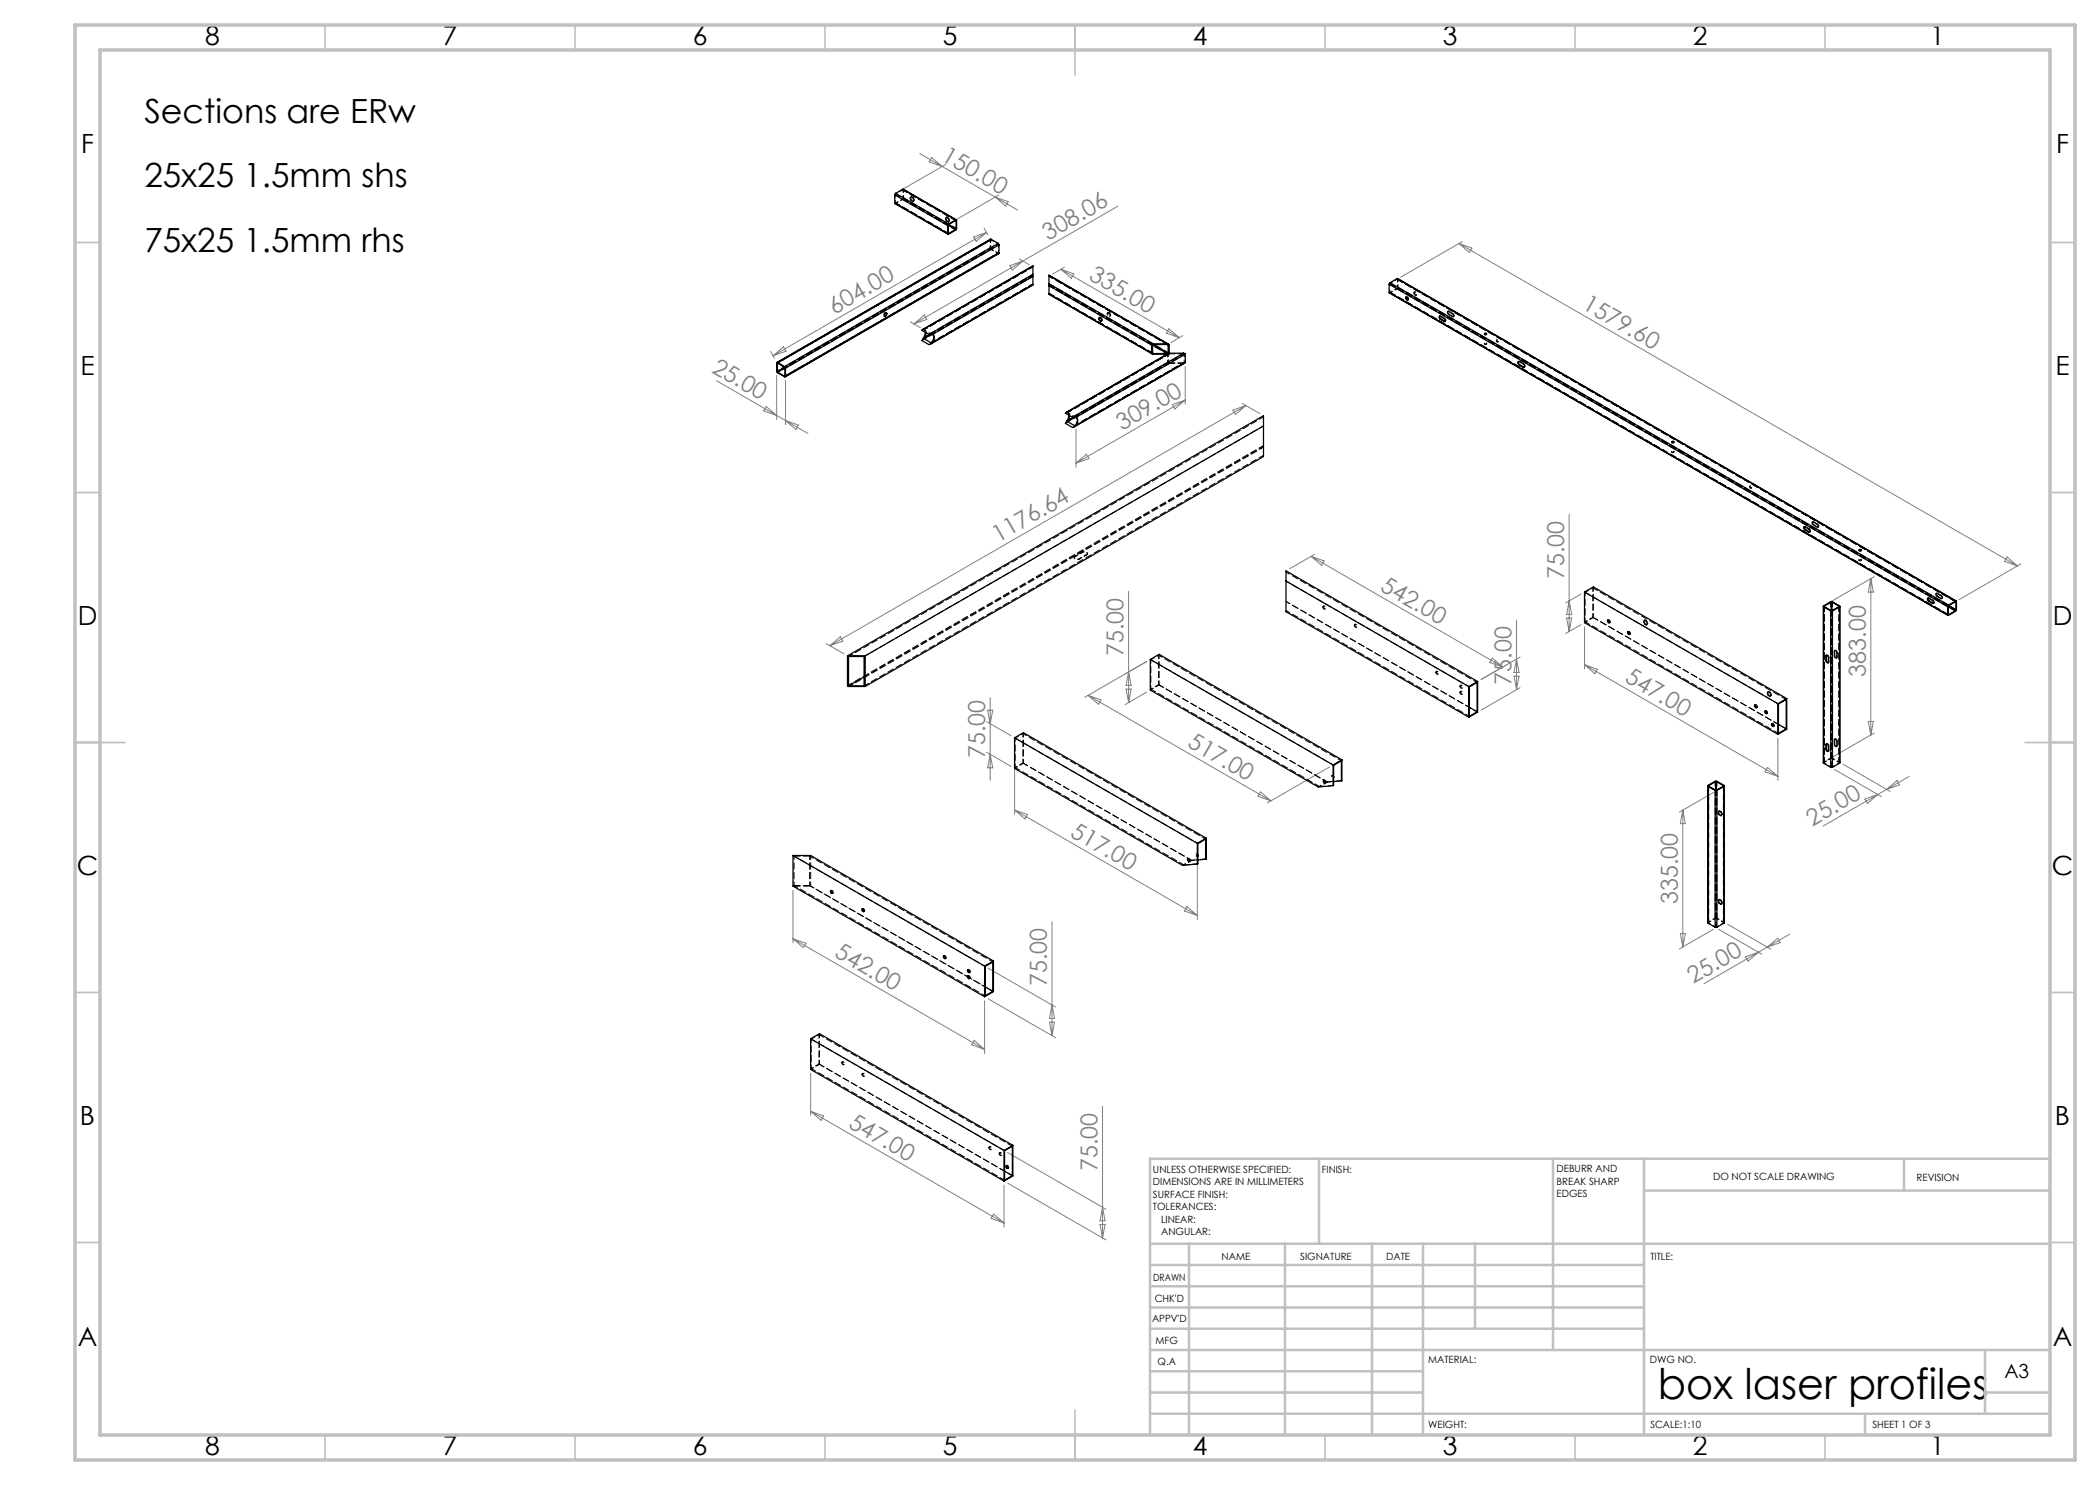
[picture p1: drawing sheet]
<svg xmlns="http://www.w3.org/2000/svg" width="420mm" height="297mm" viewBox="0 0 420 297" stroke-linecap="round" stroke-linejoin="round" font-family="sans-serif">
<g fill="none" stroke="#c0c0c0" stroke-width=".35">
<path d="M65 5v5M115 5v5M165 5v5M215 5v10M265 5v5M315 5v5M365 5v5M15 48.5h5M410 48.5h5M15 98.5h5M410 98.5h5M15 148.5h10"/>
<path d="M405 148.5h10M15 198.5h5M410 198.5h5M15 248.5h5M410 248.5h5M65 287v5M115 287v5M165 287v5M215 282v10M265 287v5M315 287v5M365 287v5"/>
</g>
<g fill="none" stroke="#c0c0c0" stroke-width=".5">
<path d="M263.8 231.8v17M310.6 231.8v38.2M328.8 231.8v55.2M328.8 238.1h81.2M380.8 231.8v6.3M410 231.8h-180v55.2M230 248.8h180M230 257.3h98.8M230 253h98.8M237.8 248.8v38.2M257 248.8v38.2M274.4 248.8v38.2"/>
<path d="M284.6 248.8v38.2M295 248.8v17M230 265.8h98.8M230 261.5h98.8M230 278.5h54.6M230 274.3h54.6M230 270h180M397 278.5h13M397 270v12.8M230 282.8h180M373 282.8v4.2"/>
</g>
<path d="M15 5h400v287h-400zM20 10h390v277h-390z" fill="none" stroke="#c0c0c0" stroke-width=".7"/>
<g fill="none" stroke="#808080" stroke-width=".2">
<path d="M183.9 30.7l19.6 11.3M186.4 31.5l2 1.8-2.6-.9zM189.1 32.9l-9.3 5.4M199 39.4l2.6 .9-.5 .9zM199.7 39l-9.3 5.4M194.7 47.4l2.6-.9-2.1 1.8zM196.8 45.6l.8 1.4M197.3 46.5l-42.7 24.7M202 53.1l2.6-.9-2.1 1.8zM203.9 51.8l2 1.2M212.2 53.9l23.7 13.6M212.2 53.9l2.6 .9-.5 .9z"/>
<path d="M212.9 53.5l-2.4 1.3M223.6 41.2l-40.8 23.6M291.8 48.7l111.7 64.5M291.8 48.7l2.6 .9-.5 .9zM292.5 48.3l-12.4 7.1M143.3 76.1l18.3 10.6M154.1 70.3l.8 1.3M154.6 71.2l2.1-1.8 .5 .8zM155.3 75.1v8.8M157.1 76.1v8.8M182.1 64.4l2 1.1M182.8 64.8l2.1-1.8 .5 .9z"/>
<path d="M233.8 65.7l2.1 1.8-2.6-.9zM236.6 67.1l-2.4 1.4M237.1 73.3v7.5M153.2 81.3l2.1 1.8-2.6-.9zM157.1 84.1l2.6 .9-.5 .9zM215.2 85.9v7.5M215.2 92.6l2.1-1.8 .5 .9zM234.5 80.9l2.6-.9-2.1 1.8zM237.1 80l-21.9 12.6M246.6 82l2.6-.9-2.1 1.8zM248.5 80.7l3.5 2M249.2 81.1l-83.2 48"/>
<path d="M225.7 118.3v22.2M262.2 111.3l38.4 22.1M262.2 111.3l2.6 .9-.5 .9zM262.9 110.9l-5 2.9M313.8 102.9v23.4M316.2 118.8l-3.1 1.8M374.2 115.7v31.3M374.2 115.7l.5 2.7h-1zM374.9 115.3l-9.5 5.5M401.4 111.4l2.1 1.8-2.6-.9zM404.2 112.8l-12.4 7.1M165.3 128.7l3.5 2.1"/>
<path d="M166 129.1l2.1-1.7 .5 .8zM198 139.6v16.5M217.6 139.1l36.6 21.1M217.6 139.1l2.6 .9-.5 .9zM225.2 137.8h1l-.5 2.7zM225.7 134.4l.5 2.7h-1zM229.4 132.3l-12.5 7.2M229.4 138.4l-4.4 2.5M298.5 131.6l2.1 1.8-2.6-.9zM302.8 135.2h1l-.5 2.7zM303.3 124v13.9M303.3 131.8l.5 2.7h-1z"/>
<path d="M304 131.4l-7.8 4.5M304 137.5l-7.8 4.5M313.3 123.6h1l-.5 2.7zM313.8 120.2l.5 2.7h-1zM316.2 124.9l-3.1 1.8M316.9 125.3v8.5M316.9 132.9l38.7 22.4M316.9 132.9l2.6 1-.5 .8zM197.3 150.5l4.9 2.8M197.3 144.3l4.9 2.8M197.5 142h1l-.5 2.7zM198 150.9l.5 2.7h-1z"/>
<path d="M202.9 148.4v14.4M252.1 158.4l2.1 1.8-2.6-.9zM265.9 153.4l-12.4 7.2M342.7 158.5l-6.8 3.9M353.5 153.5l2.1 1.8-2.6-.9zM355.6 147.7v8.4M366.8 153.9l9.5 5.4M368.6 152.9l9.4 5.4M373 159.8l2.6-.9-2.1 1.8zM373.7 144.3h1l-.5 2.7zM374.9 146.6l-9.5 5.4M377.3 157.9l2.1-1.8 .5 .9z"/>
<path d="M381.8 155.3l-17.2 9.9M158.6 178v10.6M202.9 162l36.6 21.1M202.9 162l2.6 .9-.5 .9zM239.5 169.5v14.4M336.6 162v27.4M336.6 162l.5 2.7h-1zM158.6 187.8l38.3 22.1M158.6 187.8l2.6 .9-.5 .8zM197.6 193.6l13.5 7.8M197.6 199.8l13.5 7.7M210.4 184.3v22.8"/>
<path d="M237.4 181.3l2.1 1.8-2.6-.9zM336.1 186.7h1l-.5 2.7zM342.7 185.9l-6.8 3.9M343.7 185.9l8.7 5M345.5 184.8l8.7 5M349.1 191.4l2.6-.9-2.1 1.7zM353.5 189.4l2-1.8 .5 .9zM357.9 186.8l-17.1 9.9M162.1 214.7v8.4M194.8 208.1l2.1 1.8-2.6-.9zM196.9 200.2v10.5M209.9 204.4h1l-.5 2.7z"/>
<path d="M210.4 201l.5 2.7h-1zM162.1 222.3l38.7 22.3M162.1 222.3l2.6 .9-.5 .9zM200.8 237v8.4M201.5 230.5l19.7 11.4M201.5 236.6l19.7 11.4M220.5 221.3v26.3M198.7 242.8l2.1 1.8-2.6-.9zM220 244.9h1l-.5 2.7zM220.5 241.5l.5 2.7h-1z"/>
</g>
<g fill="none" stroke="#000" stroke-width=".25">
<path d="M178.9 39l10.7 6.1M178.9 39v1.6M179.1 38.7l-.2 .3M179.1 38.7l10.6 6.1M180.5 37.9l10.8 6.1M180.5 37.9l-1.4 .8M180.5 37.9l10.6 6.1M178.9 40.6l10.7 6.2M178.9 40.6l10.7 6.1M189.6 45.1v1.6M189.7 46.7h.1M189.7 45v1.7"/>
<path d="M189.7 45l1.4 .9M189.7 44.9l1.5 .9M189.7 44.9v.1M189.7 44.8l-.1 .3M191.1 44.1h.1M191.1 44l.2 .1v1.8l-1.6 .9-.1-.1M191.1 44.1l-1.4 .8M191.1 45.9l-1.4 .8M191.1 44l-1.4 .8M191.2 45.8l-.1 .1M191.2 44.1v1.7M198.2 47.9l-42.8 24.6"/>
<path d="M198.2 47.9l-42.7 24.6M198.2 47.9l1.4 .8M199.6 48.7l.2 .3M199.6 48.7l-42.7 24.6M199.8 50.6l-42.8 24.8M199.8 49l-42.7 24.6M199.8 49v1.6M199.8 50.6l-42.7 24.7M206.6 53.2l-22.2 12.9M206.6 54.9v.4M206.6 56.9l-20.4 11.9M206.6 54.9l-20.8 12"/>
<path d="M206.6 55.3l-20.1 11.6M206.6 53.2v1.7M206.6 55.3v1.6M206.6 56.9l-20.1 11.6M209.8 55.1l23.9 13.7M209.8 56.7v.5M209.8 58.8l20.6 12M209.8 56.7l20.9 12.1M209.8 55.1v1.6M209.8 57.2v1.6M209.8 55.1l23.7 13.7M209.8 57.2l20.5 11.8"/>
<path d="M209.8 58.8l20.5 11.8M277.8 58.5l111.8 64.6M277.8 56.9l111.7 64.4M277.8 58.5l111.7 64.5M277.8 56.9v1.6M278 56.5l-.2 .4M278 56.5l111.7 64.5M279.4 55.7l111.8 64.5M279.4 55.7l-1.4 .8M279.4 55.7l111.7 64.5M281.2 59.4a.31 .31 0 0 1 .4 .2 .31 .31 0 0 1-.2 .4l-.3-.3zM281.3 59.4v.3l.3 .3"/>
<path d="M155.4 74.3l.1 .1M155.4 72.7v1.6M155.5 72.6l-.1 .1M155.5 72.5l-.2 .1 .1 1.8 1.5 1 .2-.1M155.5 74.4l1.4 .8M155.5 72.6l1.4 .8M155.5 72.5l1.4 .8M156.9 73.4l.1 .2M156.9 73.3l.2 .3M156.9 73.4l-1.5 .9M157 75.2h-.1M157 73.6v1.6"/>
<path d="M157 73.6l-1.5 .8M157.1 73.6v1.7M177 62.6a.22 .22 0 0 1 .4 0 .22 .22 0 0 1-.1 .3 .26 .26 0 0 1-.2 .4 .26 .26 0 0 1-.3-.3zM177.2 62.5v.5l-.3 .2M184.4 66.1l1.4 .8M184.8 67.7l1.4 .9M184.8 67.6v.1M185.1 66.5l-.2 .6-.5 1 1.4 .8 .7-.4M185.2 66.5l-.4 1.1M185.8 66.9h.7M186.1 66.9l-1.3 .7M186.3 66.9l-1.5 .8"/>
<path d="M186.4 68.5l-.2 .1M186.5 66.9a1.05 1.05 0 0 1 0 1.6M186.5 66.9a1.25 1.25 0 0 1-.1 1.6M219.8 63.5a.43 .43 0 0 1 .5 .3 .43 .43 0 0 1-.1 .5 .54 .54 0 0 1-.4-.8zM219.9 63.5a.57 .57 0 0 0 .4 .7M230.3 70.6l.3 .2h2.8M230.3 69v1.6M230.5 70.6l.2 .1M230.5 69v1.6M230.5 69l3 1.7M230.7 68.9l2.9 1.7M230.7 68.9l-.2 .1"/>
<path d="M230.7 68.8l-.4 .2M230.7 68.9h2.8M230.7 70.7h2.8M230.7 68.8h2.8M233.5 68.9l.1 .1M233.5 68.8l.3 .1v1.7M233.6 70.6l-.1 .1M233.6 69v1.6M233.9 70.6l-20.8 12M233.9 70.6h2.8M236.7 70.6l.4 .2M236.7 70.6l-22.2 12.9"/>
<path d="M237.1 72.5l-22.2 12.8M237.1 70.8l-21.9 12.7M237.1 70.8v1.7M237.1 72.5l-21.9 12.6M287.9 63.2l.3 .6M288 63.9a.29 .29 0 0 1-.2-.3 .29 .29 0 0 1 .2-.3l.8 .4a.29 .29 0 0 1 .3 .3 .29 .29 0 0 1-.3 .3M288 63.9l.8 .4M288.2 63.8l-.2 .1M288.2 63.8l.7 .4M288.9 64.2l.1 .1M288.9 64.2l-.1 .1M296.9 66.7l.3-.1 .1 .1-.3 .2z"/>
<path d="M296.9 66.8h.4M303.7 72.3v.3l.3 .4M303.9 73.1a.37 .37 0 0 1-.4-.4 .37 .37 0 0 1 .4-.4l.7 .5a.37 .37 0 0 1 .3 .3 .37 .37 0 0 1-.3 .4M303.9 73.1l.7 .4M304 73l.7 .4M304 73l-.1 .1M304.7 73.4l.2 .1M304.7 73.4l-.1 .1M213.1 82.6l1.4 .9M213.5 84.3l1.4 .8M213.5 84.1v.2M213.8 83l-.2 .7-.5 1 1.4 .8 .7-.4"/>
<path d="M213.9 83.1l-.4 1M214.5 83.5h.7M214.8 83.4l-1.3 .7M215 83.4l-1.5 .9M215.1 85l-.2 .1M215.2 83.5a1.05 1.05 0 0 1 0 1.6M215.2 83.5a1.25 1.25 0 0 1-.1 1.5M252.7 85.2l-79.7 46M334.4 88.3h.2l.2 .1-.3 .1zM334.4 88.4h.4M257.2 116.2l36.6 21.1M316.9 118.4v6.1l38.7 22.4"/>
<path d="M316.9 118.4l38.7 22.3M316.9 118.4l1.8-1 38.6 22.3M360.9 105.3l.2 .6M361 105.9a.29 .29 0 0 1-.3-.2 .29 .29 0 0 1 .3-.3l.7 .4a.29 .29 0 0 1 .3 .3 .29 .29 0 0 1-.3 .3M361 105.9l.7 .5M361.1 105.9l.8 .4M361.1 105.9h-.1M361.9 106.3l.1 .1M361.9 106.3l-.2 .1M371.8 110l.3-.1 .1 .1-.3 .1zM371.8 110.1h.4M385.6 119.6l.2 .6"/>
<path d="M169.5 131.2v6l3.5 .1M169.5 131.2h3.5M169.5 131.2l83.2-48.1v8.2l-79.7 46M169.7 131.3h3.1v5.9h-3.1zM172.8 135.4l-3.1 1.8M173 131.2v6.1M230.1 131.9v6.1l33.5 19.4 3-.3M230.1 131.9l36.5 21.1M230.1 131.9l1.7-1 36.6 21.1M293.8 137.3v6.1M293.9 137.4l1.5-.9v5.9l-1.5 .9zM295.5 136.3l-38.3-22.1v8.1l36.6 21.1"/>
<path d="M295.5 136.3l-1.7 1M295.5 136.3v6.1l-1.7 1M321.5 124.1a.3 .3 0 0 1 .4 .1 .3 .3 0 0 1-.1 .4l-.3-.3zM321.6 124l.1 .3 .2 .2M325.5 126.4a.3 .3 0 0 1 .4 .1 .3 .3 0 0 1-.1 .4l-.3-.3zM325.6 126.3l.1 .4 .2 .2M357.3 139.7l-1.7 1M357.3 139.7v6.1l-1.7 1.1M364.7 121.3v31.3M364.7 121.4v-.2l1.6-.9 1.6 .9v.2M364.7 121.4l1.4 .8M364.7 121.4v31.2"/>
<path d="M364.8 121.2v.1M364.8 121.3l1.4 .8M365.2 131.2v-.1a.33 .33 0 0 1 .4 .1 .33 .33 0 0 1 .1 .3v1a.33 .33 0 0 1-.4 0 .33 .33 0 0 1-.1-.4M365.2 131.2v.9M365.3 132.1l.4 .4M365.3 131.2h-.1M365.3 132.1h-.1M365.3 131.2v.9M365.3 131.1v.1M366.1 122.2h.4M366.1 122.2v31.3M366.2 122.1h.2"/>
<path d="M366.2 120.4h.2M366.2 120.4l-1.4 .8M366.2 120.4v1.7M366.4 120.4l1.4 .8M366.4 120.4v1.7M366.5 122.2v31.3M367.8 121.2v.1M367.8 121.3l-1.4 .8M367.9 121.4l-1.4 .8M367.9 121.4v31.2M368 121.3l-.1 31.3M385.7 120.2a.29 .29 0 0 1-.2-.2 .29 .29 0 0 1 .2-.3l.8 .4a.29 .29 0 0 1 .3 .3 .29 .29 0 0 1-.3 .3"/>
<path d="M385.7 120.2l.8 .5M385.8 120.2h-.1M385.8 120.2l.8 .4M386.6 120.6l.1 .1M386.6 120.6l-.1 .1M389.5 121.3v1.7M389.6 122.9h.1M389.6 121.3v1.6M389.6 121.3l1.5 .8M389.7 121.1l1.5 .9M389.7 121l-.2 .3M389.7 121.1l-.1 .2"/>
<path d="M391.1 120.3l.1 .1M391.1 120.2l.2 .1-.1 1.8-1.5 1-.2-.1M391.1 120.3l-1.4 .8M391.1 122.1l-1.4 .8M391.1 120.2l-1.4 .8M391.2 122l-.1 .1M391.2 120.4v1.6M202.9 147.6v6.1l33.6 19.4 3-.3M202.9 147.6l36.6 21.1M202.9 147.6l1.8-1.1 36.5 21.1M264.7 156.1a.25 .25 0 0 1 .3 .1 .25 .25 0 0 1-.2 .4zM264.8 156.1v.3l.2 .2"/>
<path d="M266.6 153v4.1M268.3 156.2v-4l-1.6 .9v4h-.1M268.3 156.2l-1.6 .1M268.4 152l-1.8 1M268.4 152v4.1l-.1 .1M293.9 141.5l1.5 .9M341.5 157.2l.1 27.4M341.6 157.3v-.2l1.6-.9 1.6 .9v.2M341.6 157.3l1.4 .8M341.6 157.3v27.3M341.7 157.1v.1M341.7 157.2l1.4 .8"/>
<path d="M343 158.1h.4M343 158.1v27.4M343.1 158h.2M343.1 156.3h.2M343.1 156.3l-1.4 .8M343.1 156.3v1.7M343.3 156.3l1.4 .8M343.3 156.3v1.7M343.4 158.1v27.4M344.7 157.1v.1M344.7 157.2l-1.4 .8M344.8 157.3l-1.4 .8"/>
<path d="M344.8 157.3v27.3M344.9 157.2l-.1 27.4M350.9 141a.3 .3 0 0 1 .4 .2 .3 .3 0 0 1-.1 .4l-.2-.2zM351 141l.1 .3 .2 .2M353 142.2a.3 .3 0 0 1 .3 .2 .3 .3 0 0 1-.1 .4l-.2-.3zM353.1 142.2v.3l.3 .2M354.3 144.8a.3 .3 0 0 1 .4 .1 .3 .3 0 0 1-.1 .4l-.2-.2zM354.4 144.7l.1 .4 .2 .2M355.6 140.7v6.2M355.7 140.8l1.5-.9v5.9l-1.5 .9zM355.7 144.9l1.5 .9M364.7 152.6l1.4 .9"/>
<path d="M365.2 149v-.1a.33 .33 0 0 1 .4 0 .33 .33 0 0 1 .1 .3v1a.33 .33 0 0 1-.4 0 .33 .33 0 0 1-.1-.3M365.2 149v.9M365.3 149.8l.4 .5M365.3 148.9v.9M365.3 148.9l-.1 .1M365.3 149.8l-.1 .1M365.3 148.8v.1M366.1 153.5h.4M367.9 152.6l-1.4 .9M158.6 171.1v6.1l38.3 22.1M158.6 171.1l38.3 22.1M158.6 171.1h3.5l36.6 21.1"/>
<path d="M166.1 178.2a.3 .3 0 0 1 .4 .1 .3 .3 0 0 1-.1 .4l-.3-.2zM166.2 178.1l.1 .4 .2 .2M237.5 171.8l.2-.1a.28 .28 0 0 1 .2 .3 .28 .28 0 0 1-.2 .3l-.2-.3zM237.6 171.7v.3l.3 .2M239.5 168.7v4.1M241.1 171.8v-4l-1.5 .9v4l-.1 .1M241.1 171.8l-1.5 .2M241.2 167.6l-1.7 1.1M241.2 167.6v4.2h-.1M172.4 181.8a.3 .3 0 0 1 .4 .2 .3 .3 0 0 1-.1 .3l-.3-.2zM172.5 181.8v.3l.3 .2M188.7 191.2a.3 .3 0 0 1 .4 .2 .3 .3 0 0 1-.1 .3l-.3-.2z"/>
<path d="M188.8 191.2v.3l.3 .2M193.5 195.2a.3 .3 0 0 1 .4 .2 .3 .3 0 0 1-.1 .4l-.3-.3zM193.5 194a.3 .3 0 0 1 .4 .1 .3 .3 0 0 1-.1 .4l-.3-.2zM193.6 195.4l.3 .2M193.6 193.9l.1 .4 .2 .2M193.6 195.2l.1 .3 .2 .2M196.9 193.2v6.1M197 193.3l1.6-.9v5.9l-1.6 .9zM197 197.4l1.6 .9M198.7 192.2l-1.8 1M198.7 192.2v6.1l-1.8 1M341.6 184.6l1.4 .9"/>
<path d="M343 185.5h.4M344.8 184.6l-1.4 .9M162.1 207.8v6.1l38.7 22.3M162.1 207.8l38.7 22.3M162.1 207.8l1.8-1.1 38.7 22.4M200.8 230.1v6.1M200.9 230.1l1.6-.8v5.8l-1.6 .9zM200.9 234.2l1.6 .9M201.2 233.1h.2a.28 .28 0 0 1 .3 .3 .28 .28 0 0 1-.3 .3l-.2-.3zM201.3 233.1l.1 .4 .2 .2M202.6 229.1l-1.8 1M202.6 229.1v6.1l-1.8 1"/>
</g>
<g fill="none" stroke="#000" stroke-width=".2" stroke-dasharray="1.3 .6" stroke-dashoffset=".2">
<path d="M179.1 38.9l10.6 6.1M180.5 38l10.6 6.1M180.7 39.6l10.6 6.1M179.1 40.6l10.6 6.1M179.1 40.7l10.6 6.1M189.7 46.7l-10.6-6.2M189.7 44.9l-10.6-6.1M191.1 46l-10.6-6.1M191.2 44.1l-10.6-6.1M191.3 44.1l-10.6-6.1M206.6 55.3l-22.2 12.8M186.1 66.9l20.5-11.9"/>
<path d="M233.6 68.9l-23.8-13.7M233.9 72.6h2.8M233.9 72.6l-18.9 10.8M236.7 72.7h-2.8M236.7 70.8h-2.8M214.5 85.5l22.2-12.8M214.8 83.4l18.9-10.9M252.7 91.1l-79.9 46.1M252.7 89.1l-83.2 48M317 118.5l38.7 22.3M318.6 117.6l38.6 22.3M172.8 135.4l79.9-46.1"/>
<path d="M172.8 131.3l79.9-46.1M231.7 136.9l33.8 19.5M318.6 123.5l37.1 21.4M318.7 123.5l38.6 22.3M364.7 121.2v31.2M364.8 121.3v31.2M366.2 122.1v31.3M366.5 120.4v31.2M367.8 121.3v31.3M204.6 152.6l33.7 19.5M263.9 157.3l-33.7-19.5M266.7 157.1l-2.8 .2"/>
<path d="M343.3 158v25.7M355.7 146.7l-38.7-22.4M364.8 152.6v-31.3M366.1 151.6v-31.2M366.4 153.4v-31.3M367.8 152.5v-31.2M367.9 152.4v-31.2M236.8 173l-33.8-19.5M239.6 172.7l-2.8 .3M343.1 183.7v-25.7M162.2 207.8l38.7 22.3M163.8 212.8l37.1 21.4"/>
<path d="M163.8 206.9l38.7 22.4M200.9 236l-38.7-22.3M202.6 235.2l-38.7-22.3"/>
</g>
<g fill="none" stroke="#000" stroke-width=".2" stroke-dasharray="1.3 .6">
<path d="M179.1 38.8v.1M180.5 39.8l.1-.2M180.5 39.9l.2-.3M180.6 38h-.1M180.7 38v-.2M182 39.6l.2-.2M182 39.6h.1M182.1 39.6l.2-.3M182.2 39.4l.4 .2M182.3 39.3l.4 .2M182.3 39.3l-.1 .1M182.6 39.6l.2 .5"/>
<path d="M182.7 39.5l.2 .5M182.7 39.5l-.1 .1M179 40.7h.1M179.1 40.5v.1M182.2 40.1l-.2-.5M182.3 40.1h-.1M182.3 40.1l-.2-.5M182.6 40.3l-.4-.2M182.7 40.3h-.1M182.7 40.3l-.4-.2M182.8 40.1l-.2 .2M182.9 40l-.1 .1"/>
<path d="M182.9 40l-.2 .3M189.1 43.7l.2-.2M189.1 43.7h.1M189.2 43.7l.2-.3M189.3 43.5l.3 .2M189.3 44.2l-.2-.5M189.4 43.4l.3 .2M189.4 43.4l-.1 .1M189.4 44.1l-.1 .1M189.4 44.1l-.2-.4M189.6 44.4l-.3-.2M189.6 43.7l.2 .4"/>
<path d="M189.7 43.6l.2 .5M189.7 43.6l-.1 .1M189.7 44.4h-.1M189.7 44.4l-.3-.3M189.8 44.1l-.2 .3M189.9 44.1h-.1M189.9 44.1l-.2 .3M198.1 47.8l-.1 .2M198.1 49.6l.1 .2M198.2 48h-.1M198.2 49.9l-.2-.3M199.6 50.6l.1-.1"/>
<path d="M199.7 48.9l-.1-.1M199.8 50.7h-.2M209.8 58.8l20.9 12M209.8 56.9l20.9 12M277.9 56.8l111.7 64.5M277.9 58.4l.1 .1M278 58.5l111.7 64.4M278 58.6l111.7 64.5M278 58.6h-.1M278 56.7l-.1 .1M278 58.5l111.6 64.4M279.4 55.9l111.7 64.4"/>
<path d="M279.4 57.6l.1-.1M279.5 55.9h-.1M279.6 55.8l-.1-.1M279.6 57.5l111.7 64.4M279.6 57.5l-.2 .3M281.3 59.3l-.1 .1M283 58.4h-.1M283.2 59.1l.1-.1M176.8 63.2h.1M177.3 62.5h-.1M184.7 65.9h-.2M184.8 65.9h.1"/>
<path d="M184.9 66l-.1-.1M186.4 66.8h-.2M186.5 66.9l-.1-.1M186.6 66.9h-.1M219.9 63.5h-.1M220.2 63.5h-.3M220.3 64.3l.1-.1M221.6 62.5l-.1 .1M221.9 63.3l.1-.1M230.7 68.9l-20.9-12M233.4 70.8h.1M233.5 70.8l.3-.2"/>
<path d="M233.5 70.8l.1-.1M233.7 72.5l.2 .1M233.9 70.8h-.2M233.9 72.7l-.4-.2M236.7 72.7l.2-.1M236.7 72.6l.1-.1M236.8 70.8h-.1M281.5 60l.1-.1M288 63.2l-.1 .1M288 63.3l.2-.1M288.2 63.2h-.3M288.8 63.7h.1"/>
<path d="M289 64.3h.1M289.6 62.2l-.1 .1M289.7 62.9l.1-.1M289.8 62.3h-.1M290.6 63.3h-.1M290.6 62.7l-.1 .1M290.7 63.4l.1-.1M296.9 66.7v.2M296.9 68.7v.1M297.3 66.9v-.2M297.3 68.8v-.1M299.4 68h-.1"/>
<path d="M299.5 68.4l.1-.1M303.8 72.3h-.1M304 72.3h-.1M304 72.3h-.3M304.6 72.8l.1-.1M304.8 73.5l.1-.1M213.4 82.4l-.1 .1M213.5 82.5h.1M213.6 82.5h-.1M215.1 83.4l-.2-.1M215.2 83.5l-.1-.1M215.3 83.5l-.1-.1"/>
<path d="M334.3 88.4v.1M334.3 90.3v.1M334.8 88.5v-.1M334.8 90.4v-.1M350.1 97.2l-.1 .1M350.2 97.6h.1M214.9 111.5v.1M215 111.3v-.1M215.9 111.7v.1M216.5 110.4v.1M217.3 110.9v.1M217.5 110.8v-.2"/>
<path d="M360.9 105.3l-.1 .1M361 105.4l.1-.1M361.1 105.3h-.2M361.7 105.8h.2M361.9 106.4h.1M362.6 104.3l-.1 .1M362.6 104.4h.1M362.7 104.9l-.1 .1M363.5 105.4h-.1M363.5 104.8l-.1 .1M363.6 105.5l.1-.1M371.8 110v.1"/>
<path d="M371.8 111.9v.1M372.2 110.1v-.1M372.2 112v-.1M385.7 119.6h-.2M385.7 119.7l.1-.1M385.8 119.6h-.2M387.3 118.6l-.1 .1M387.5 119.2l-.1 .1M387.5 118.6l-.1 .1M388.2 119.7h.1M388.3 119.1l-.1 .1M388.3 119.7h.1"/>
<path d="M264.7 121.2l-.1 .1M265 121.8h.1M271 124.8l-.1 .1M271.3 125.5l.1-.1M287.3 134.3h-.1M287.6 134.9l.1-.1M292.2 137l-.1 .1M292.2 138.3h-.1M292.4 137.7l.1-.1M292.4 138.9l.1-.1M321.7 124h-.2M321.9 124.6l.1-.1"/>
<path d="M321.9 124.5l.1-.1M325.7 126.3h-.1M325.9 126.9l.1-.1M325.9 126.9l.2-.2M328.7 124.3l.2-.2M328.7 124.3h.1M328.8 124.3l.2-.3M328.9 124.1l.4 .2M328.9 124.8l-.2-.5M329 124l.4 .2M329 124l-.1 .1M329 124.7l-.1 .1"/>
<path d="M329 124.7l-.2-.4M329.3 125l-.4-.2M329.3 124.3l.1 .4M329.4 124.2l.1 .5M329.4 124.2l-.1 .1M329.4 125h-.1M329.4 125l-.4-.3M329.4 124.7l-.1 .3M329.5 124.7h-.1M329.5 124.7l-.1 .3M353.4 138.6l.2-.3M353.5 138.5l-.1 .1"/>
<path d="M353.5 138.5l.2-.2M353.6 138.3l.4 .3M353.6 139.1l-.2-.5M353.7 138.3l.4 .2M353.7 138.3h-.1M353.7 139l-.1 .1M353.7 139l-.2-.5M354 138.6l.2 .4M354 139.3l-.4-.2M354 138.6l.1-.1M354.1 138.5l.2 .5M354.1 139.2l-.1 .1"/>
<path d="M354.1 139.2l-.4-.2M354.2 139l-.2 .3M354.3 139h-.1M354.3 139l-.2 .2M365.4 131l-.1 .1M365.6 132.6l.1-.1M365.7 132.5l.1-.1M365.7 132.4h.1M365.8 131.5h-.1M366.8 130.3l.2-.1M367 131.1l-.2 .1M367 130.1h-.1"/>
<path d="M367.3 131.6h.1M367.4 130.5l-.1 .1M367.4 131.4l-.1 .1M386.5 120.1h.1M386.7 120.7l.1-.1M389.6 122.9l-111.7-64.5M389.7 121.1l-111.7-64.4M391.1 120.3l-111.6-64.4M391.1 122.2l-111.7-64.4M391.2 120.3l-111.7-64.5M391.3 120.3l-111.7-64.5M264.8 156l-.1 .1"/>
<path d="M265 156l-.2 .1M265 156.6l.1-.1M266.5 155.1h-.1M266.7 155.6h.1M351.1 140.9l-.1 .1M351.3 141.6l.1-.1M351.3 141.5l.2-.1M353.1 142.1l-.1 .1M353.3 142.7h.1M353.4 142.7l.1-.2M354.5 144.7h-.1M354.7 145.3l.1-.1"/>
<path d="M354.7 145.3l.2-.2M364.7 152.5v-.1M364.8 152.5v.1M365.4 148.7l-.1 .1M365.6 150.3l.1-.1M365.7 150.3l.1-.2M365.7 150.1h.1M365.8 149.2h-.1M366.1 151.6h.4M366.2 153.4h.2M366.4 151.7h-.2M366.8 148l.2-.1"/>
<path d="M367 148.8l-.2 .1M367 147.8h-.1M367.3 149.3h.1M367.4 148.2l-.1 .1M367.4 149.1l-.1 .1M367.8 152.6v-.1M367.9 152.4l.1 .1M158.8 177.1h3.1M161.9 171.2h-3.1M166.2 178.1h-.1M166.5 178.7l.1-.1M166.5 178.7l.1-.2"/>
<path d="M237.7 171.7h-.1M237.9 172.3l.1-.1M237.9 172.2l.1-.1M239.3 170.7l-.1 .1M239.5 171.3l.1-.1M343.6 162.5l.2-.3M343.6 162.5l.1-.1M343.7 162.4l.2-.3M343.8 179.9l.4 .2M343.8 162.2l.4 .2M343.8 163l-.2-.5M343.9 162.1l.4 .3"/>
<path d="M343.9 162.1l-.1 .1M343.9 162.9l-.1 .1M343.9 162.9l-.2-.5M343.9 179.9l.4 .2M343.9 179.9h-.1M344.2 163.2l-.4-.2M344.2 162.4l.2 .5M344.3 162.4l.2 .4M344.3 162.4h-.1M344.3 163.1l-.1 .1M344.3 163.1l-.4-.2M344.4 162.9l-.2 .3"/>
<path d="M344.5 162.8l-.1 .1M344.5 162.8l-.2 .3M172.5 181.7l-.1 .1M172.8 182.3h.1M172.8 182.3l.1-.2M188.8 191.1l-.1 .1M189.1 191.7h.1M189.1 191.7l.1-.2M193.7 193.9l-.1 .1M193.7 195.1l-.1 .1M193.9 194.5h.1M193.9 195.7h.1"/>
<path d="M193.9 194.5l.2-.2M193.9 195.7l.2-.2M341.5 184.5l.1-.1M341.7 184.5v.1M343 183.6h.4M343.1 185.4h.2M343.3 183.7h-.2M343.6 180.2l.2-.3M343.6 180.2l.1-.1M343.7 180.1l.2-.2M343.8 180.7l-.2-.5M343.9 180.6l-.1 .1"/>
<path d="M343.9 180.6l-.2-.5M344.2 180.9l-.4-.2M344.2 180.1l.2 .5M344.3 180.1l.2 .5M344.3 180.1h-.1M344.3 180.8l-.1 .1M344.3 180.8l-.4-.2M344.4 180.6l-.2 .3M344.5 180.6h-.1M344.5 180.6l-.2 .2M344.7 184.6v-.1M344.8 184.4l.1 .1"/>
<path d="M168.5 212.3l-.1 .1M168.8 213l.1-.1M172.6 214.7h-.1M172.8 215.3l.1-.1M198 229.3l-.1 .1M198.2 230l.1-.1M200 230.5l-.1 .1M200.2 231.1h.1M201.4 233.1h-.2M201.6 233.7l.1-.1"/>
</g>
<g fill="none" stroke="#000" stroke-width=".2" stroke-dasharray="1.3 .6" stroke-dashoffset=".6">
<path d="M198.2 49.8l-41.2 23.8M156.9 73.4l41.2-23.8M177.2 62.5a.4 .4 0 0 0-.4 .2 .4 .4 0 0 0 .1 .5M297.3 68.6l-.1 .2-.3-.1 .4-.1M297.3 68.7l-.1 .2-.3-.1 .4-.1M299.6 68.3h-.2l-.1-.3 .3 .3M299.7 68.2l-.2 .1-.1-.3 .3 .2M334.7 90.2l-.1 .2-.3-.1 .4-.1M334.7 90.3l-.1 .2-.3-.1 .4-.1M350.2 97.5l-.2 .1v-.3l.2 .2M350.3 97.5h-.2v-.3l.2 .3M317 118.5v5.8"/>
<path d="M372.2 111.8l-.1 .2-.3-.1 .4-.1M372.2 112l-.1 .2-.3-.2h.4M230.2 131.9v5.9M231.7 136.9v-5.8M231.8 137l-1.7 1M318.6 123.5v-5.9M318.7 123.5l-1.8 1M203 147.6v5.9M204.6 152.6v-5.9M204.7 152.7l-1.8 1M265.4 156.4l-1.8 1M265.5 156.4l1.2-.1"/>
<path d="M158.8 171.2v5.9M161.9 177.1v-5.9M238.3 172.1l-1.8 1M238.3 172.1l1.3-.1M162.2 207.8v5.9M163.8 212.8v-5.9M163.9 212.9l-1.8 1"/>
</g>
<g fill="none" stroke="#000" stroke-width=".2" stroke-dasharray="1.3 .6" stroke-dashoffset=".4">
<path d="M206.6 53.2l-21.9 12.7M206.6 56.8l-20.2 11.7M206.6 53.3l-21.8 12.6M206.6 55.2l-20.3 11.7M184.7 65.9l.3 .2 .1 .4M184.7 67.5l21.9-12.6M184.8 65.9l21.8-12.5M184.8 65.9l.3 .3 .1 .3M186.3 68.5l20.3-11.7M186.4 68.5l20.2-11.7M186.4 66.8l20.2-11.6M233.7 70.8l-20.2 11.7"/>
<path d="M233.8 70.8l-20.3 11.7M236.7 70.8l-21.8 12.5M288.9 63.7l-.7-.5M289 64.3a.35 .35 0 0 0-.1-.6M289.7 62.3l.8 .5M289.7 62.9a.29 .29 0 0 1-.2-.3 .29 .29 0 0 1 .2-.3M289.8 62.3l.8 .4M289.8 62.8a.29 .29 0 0 1-.2-.3 .29 .29 0 0 1 .2-.2M290.5 62.8a.29 .29 0 0 1 .2 .3 .29 .29 0 0 1-.2 .2M290.5 63.3l-.8-.4M290.6 62.7a.29 .29 0 0 1 .3 .3 .29 .29 0 0 1-.3 .3M290.6 63.3l-.8-.5"/>
<path d="M304.7 72.7l-.7-.4M213.5 82.5l.3 .2 .1 .4M213.8 83l-.1-.3-.3-.3M215 85.1l21.8-12.6M252.7 89.4l-82.9 47.9M257.2 116.2l36.7 21.2M318.7 117.4v6.1M361.9 105.8l-.8-.5M362 106.4a.35 .35 0 0 0-.1-.6M362.6 105a.29 .29 0 0 1-.2-.3 .29 .29 0 0 1 .2-.3M362.6 104.4l.8 .5M362.7 104.4l.8 .4"/>
<path d="M362.7 104.9a.29 .29 0 0 1-.2-.3 .29 .29 0 0 1 .2-.2M363.4 105.4l-.8-.4M363.4 104.9a.29 .29 0 0 1 .3 .3 .29 .29 0 0 1-.3 .2M363.5 104.8a.29 .29 0 0 1 .3 .3 .29 .29 0 0 1-.3 .3M363.5 105.4l-.8-.5M387.4 118.7l.8 .5M387.4 119.3a.29 .29 0 0 1-.3-.3 .29 .29 0 0 1 .3-.3M387.5 118.6l.8 .5M387.5 119.2a.29 .29 0 0 1-.3-.3 .29 .29 0 0 1 .3-.3M388.2 119.2a.29 .29 0 0 1 .2 .2 .29 .29 0 0 1-.2 .3M388.2 119.7l-.8-.4M388.3 119.1a.29 .29 0 0 1 .2 .3 .29 .29 0 0 1-.2 .3"/>
<path d="M388.3 119.7l-.8-.5M231.8 130.9v6.1M257.2 120.3l36.7 21.2M257.2 120.3l38.3 22.1M322 124.4a.32 .32 0 0 0-.4-.4M326.1 126.7a.32 .32 0 0 0-.5-.4M365.8 131.5a.35 .35 0 0 0-.5-.4M365.8 132.4v-.9M366.8 131.2v-.9M366.8 130.3l.1-.1a.33 .33 0 0 1 .3 0 .33 .33 0 0 1 .1 .4M367 130.2v-.1a.33 .33 0 0 1 .3 .1 .33 .33 0 0 1 .1 .3M367 131.1v-.9"/>
<path d="M367.3 131.5a.33 .33 0 0 1-.3 0 .33 .33 0 0 1-.2-.3M367.3 130.6v.9M367.4 130.5v.9M367.4 131.4v.1a.33 .33 0 0 1-.3 0 .33 .33 0 0 1-.1-.4M386.6 120.1l-.8-.5M386.7 120.7a.35 .35 0 0 0-.1-.6M204.7 146.5v6.2M293.9 143.3l-36.7-21.2M351.5 141.4a.32 .32 0 0 0-.5-.4M353.5 142.5a.32 .32 0 0 0-.4-.3M354.9 145.1a.32 .32 0 0 0-.5-.4M365.8 149.2a.35 .35 0 0 0-.5-.4"/>
<path d="M365.8 150.1v-.9M366.8 148l.1-.1a.33 .33 0 0 1 .3 0 .33 .33 0 0 1 .1 .4M366.8 148.9v-.9M367 147.9v-.1a.33 .33 0 0 1 .3 .1 .33 .33 0 0 1 .1 .3M367 148.8v-.9M367.3 149.2v.1a.33 .33 0 0 1-.3-.1 .33 .33 0 0 1-.2-.3M367.3 148.3v.9M367.4 148.2v.9M367.4 149.1v.1a.33 .33 0 0 1-.3 0 .33 .33 0 0 1-.1-.4M161.9 177.1l31.7 18.3M161.9 171.2l36.7 21.2M162.1 171.1v6.1"/>
<path d="M166.6 178.5a.32 .32 0 0 0-.4-.4M172.9 182.1a.32 .32 0 0 0-.4-.3M189.2 191.5a.32 .32 0 0 0-.4-.3M194.1 194.3a.32 .32 0 0 0-.5-.4M194.1 195.5a.32 .32 0 0 0-.5-.3M163.9 206.7v6.2"/>
</g>
<path d="M282.8 58.6v-.1a.29 .29 0 0 1 .4 .1 .29 .29 0 0 1-.2 .4l-.2-.4M282.9 58.5a.29 .29 0 0 1 .4 .1 .29 .29 0 0 1-.1 .4l-.3-.5M318.6 117.6l-1.6 .9M230.2 137.8l1.5-.9M231.7 131.1l-1.5 .8M317 124.3l1.6-.8M203 153.5l1.6-.9M204.6 146.7l-1.6 .9M263.9 157.3l1.6-.9M236.8 173l1.5-.9M162.2 213.7l1.6-.9M163.8 206.9l-1.6 .9" fill="none" stroke="#000" stroke-width=".2" stroke-dasharray="1.3 .6" stroke-dashoffset=".9"/>
<g fill="none" stroke="#000" stroke-width=".2" stroke-dasharray="1.3 .6" stroke-dashoffset=".3">
<path d="M179.1 40.6l10.6 6.1M191.1 44.1l-10.5-6.1M206.6 55l-20.4 11.8M209.8 55.2l23.7 13.7M233.5 68.9l-23.7-13.7M233.5 70.8l-23.7-13.6M296.9 66.8a.2 .2 0 0 0 .2 .2 .2 .2 0 0 0 .2-.2M213.5 82.5l20.4-11.7M334.4 88.4a.2 .2 0 0 0 .2 .2 .2 .2 0 0 0 .2-.2M371.8 110.1a.2 .2 0 0 0 .2 .2 .2 .2 0 0 0 .2-.2M169.7 131.3l83-47.9M231.8 137l33.6 19.4"/>
<path d="M364.8 121.3v31.2M204.7 152.7l33.6 19.4M265 156.6a.29 .29 0 0 0 .2-.3 .29 .29 0 0 0-.2-.3M341.6 157.1v27.3M341.7 157.2v27.3M343.1 158v27.4M343.4 156.3v27.3M344.7 157.2v27.4M367.8 152.5v-31.2M238 172.1a.29 .29 0 0 0-.1-.3 .29 .29 0 0 0-.3-.1M341.7 184.6v-27.4M343 183.6v-27.3"/>
<path d="M343.3 185.4v-27.4M344.7 184.5v-27.3M344.8 184.4v-27.3"/>
</g>
<g fill="none" stroke="#000" stroke-width=".2" stroke-dasharray="1.3 .6" stroke-dashoffset=".8">
<path d="M179.1 38.8l1.4-.8M180.5 39.8l-1.4 .8M180.5 39.9l-1.4 .8M180.6 38v1.6M180.7 39.6v-1.6M179.1 40.5v-1.6M198 49.6v-1.6M198.1 48v1.6M198.2 49.8l1.4 .8M199.6 50.7l-1.4-.8M199.6 48.8l-1.4-.8M199.7 50.5v-1.6"/>
<path d="M277.9 56.8v1.6M278 58.5l1.4-.9M279.4 57.8l-1.4 .8M279.4 55.9l-1.4 .8M279.5 57.5v-1.6M279.6 55.8v1.7M186.2 66.8l-1.4-.9M233.5 72.5v-1.7M233.7 70.8v1.7M236.8 72.5v-1.7M214.9 83.3l-1.4-.8M215 111.2a.32 .32 0 0 0-.1 .4 .32 .32 0 0 0 .4 .2l.6-.1"/>
<path d="M215 111.3a.32 .32 0 0 0-.1 .5 .32 .32 0 0 0 .4 .1l.6-.1M215.9 111.7l1.4-.8M215.9 111.8l1.4-.8M216.5 110.4l-1.5 .8M216.5 110.5l-1.5 .8M217.3 110.9a.32 .32 0 0 0 .1-.4 .32 .32 0 0 0-.4-.2l-.5 .1M217.3 111a.32 .32 0 0 0 .1-.4 .32 .32 0 0 0-.4-.2l-.5 .1M264.6 121.4v-.1a.27 .27 0 0 1 .4 .2 .27 .27 0 0 1-.2 .3l-.2-.4M264.7 121.4v-.1a.27 .27 0 0 1 .4 .1 .27 .27 0 0 1-.2 .4l-.2-.4M270.9 125.1v-.1a.27 .27 0 0 1 .4 .1 .27 .27 0 0 1-.2 .4l-.2-.4M271 125v-.1a.27 .27 0 0 1 .4 .1 .27 .27 0 0 1-.2 .4l-.2-.4M287.2 134.5v-.1a.27 .27 0 0 1 .4 .1 .27 .27 0 0 1-.2 .4l-.2-.4"/>
<path d="M287.3 134.4v-.1a.27 .27 0 0 1 .4 .1 .27 .27 0 0 1-.2 .4l-.2-.4M292 138.5v-.1a.27 .27 0 0 1 .4 .1 .27 .27 0 0 1-.2 .4l-.2-.4M292 137.2a.27 .27 0 0 1 .4 .1 .27 .27 0 0 1-.2 .4l-.2-.5M292.1 137.2v-.1a.27 .27 0 0 1 .4 .1 .27 .27 0 0 1-.2 .4l-.2-.4M292.1 138.4v-.1a.27 .27 0 0 1 .4 .1 .27 .27 0 0 1-.2 .4l-.2-.4M266.5 155.1a.25 .25 0 0 1 .2 .3 .25 .25 0 0 1-.2 .2 .25 .25 0 0 1-.2-.2 .25 .25 0 0 1 .2-.3M266.6 155.1a.25 .25 0 0 1 .2 .2 .25 .25 0 0 1-.2 .3 .25 .25 0 0 1-.2-.3 .25 .25 0 0 1 .2-.2M364.7 152.4l1.4-.8M364.8 152.6l1.4 .8M366.2 151.7l-1.4 .8M366.5 151.6l1.4 .8M367.8 152.5l-1.4-.8"/>
<path d="M367.8 152.6l-1.4 .8M239.6 171.2a.26 .26 0 0 1-.4-.1 .26 .26 0 0 1 .1-.3l.3 .4M239.7 171.1v.1a.26 .26 0 0 1-.4-.1 .26 .26 0 0 1 .1-.4l.3 .4M193.9 195.6l3.1 1.8M341.6 184.4l1.4-.8M341.7 184.6l1.4 .8M343.1 183.7l-1.4 .8M343.3 185.4l1.4-.8M343.4 183.6l1.4 .8M344.7 184.5l-1.4-.8M168.4 212.6v-.1a.27 .27 0 0 1 .4 .1 .27 .27 0 0 1-.2 .4l-.2-.4M168.5 212.5v-.1a.27 .27 0 0 1 .4 .1 .27 .27 0 0 1-.2 .4l-.2-.4"/>
<path d="M172.4 214.9v-.1a.27 .27 0 0 1 .4 .1 .27 .27 0 0 1-.2 .4l-.2-.4M172.5 214.8v-.1a.27 .27 0 0 1 .4 .2 .27 .27 0 0 1-.1 .3l-.3-.4M197.8 229.5a.27 .27 0 0 1 .4 .1 .27 .27 0 0 1-.2 .3l-.2-.4M197.9 229.5v-.1a.27 .27 0 0 1 .4 .1 .27 .27 0 0 1-.2 .4l-.2-.4M199.8 230.7v-.1a.27 .27 0 0 1 .4 .2 .27 .27 0 0 1-.1 .3l-.3-.4M199.9 230.7l.1-.1a.27 .27 0 0 1 .3 .1 .27 .27 0 0 1-.1 .4l-.3-.4"/>
</g>
<g fill="none" stroke="#000" stroke-width=".2" stroke-dasharray="1.3 .6" stroke-dashoffset=".5">
<path d="M206.6 53.4l-21.8 12.5M281.6 60a.34 .34 0 0 0 0-.5 .34 .34 0 0 0-.3-.1M220.3 64.2a.42 .42 0 0 0-.1-.7M221.7 62.6a.33 .33 0 0 1 .4 .3 .33 .33 0 0 1-.4 .3 .33 .33 0 0 1-.3-.3 .33 .33 0 0 1 .3-.3M221.8 62.5a.33 .33 0 0 1 .4 .4 .33 .33 0 0 1-.4 .3 .33 .33 0 0 1-.3-.4 .33 .33 0 0 1 .3-.3M233.5 70.8l-20.1 11.6M236.8 72.5l-21.7 12.5M304.9 73.5a.46 .46 0 0 0-.2-.8M213.4 84.1l20.1-11.6M215.1 85l21.6-12.4M215.1 83.4l21.7-12.6M257.2 114.4l38.2 22.1"/>
<path d="M230.2 131.9l36.5 21.2M231.7 131.1l36.6 21.1M203 147.6l36.6 21.1M204.6 146.7l36.5 21.1M158.8 171.2l38.2 22.1M197 199.2l-38.2-22.1M198.7 198.3l-36.6-21.1M201.3 233.1a.31 .31 0 0 1 .4 .2 .31 .31 0 0 1-.1 .4"/>
</g>
<g fill="none" stroke="#000" stroke-width=".2" stroke-dasharray="1.3 .6" stroke-dashoffset=".1">
<path d="M180.6 39.6l9.1 5.3M189.7 45l-9.2-5.2M209.8 57l20.7 12M209.8 56.7l24 13.9M209.8 58.7l20.8 12M209.8 58.7l20.7 11.9M185.8 68.9l20.8-12M230.5 70.6l-20.7-11.9M230.5 69l-20.7-12M233.8 69l-24-13.9M233.9 72.7l-20.8 12M366.4 122.1v29.6"/>
<path d="M265.4 156.4l3-.3M366.2 151.7v-29.6M238.3 172.1l2.9-.3"/>
</g>
<path d="M198.1 48l-42.6 24.6M157 75.2l42.6-24.6M162.1 177.2h-3.5" fill="none" stroke="#000" stroke-width=".2" stroke-dasharray="1.3 .6" stroke-dashoffset="-.2"/>
<path d="M198 48l-42.7 24.6M198.2 48l-42.7 24.6M198.2 49.9l-42.7 24.6M199.6 48.8l-42.7 24.6M199.7 50.5l-42.7 24.7M155.3 74.2l42.7-24.6M155.5 72.6l42.7-24.6M156.9 75.4l42.7-24.7M157 75.2l42.7-24.6M157 73.6l42.7-24.7" fill="none" stroke="#000" stroke-width=".2" stroke-dasharray="1.3 .6" stroke-dashoffset=".7"/>
<path d="M279.5 57.5l110.2 63.6M389.6 121.3l-110.2-63.7" fill="none" stroke="#000" stroke-width=".2" stroke-dasharray="1.3 .6" stroke-dashoffset="-.1"/>
<text font-size="8.5" x="331.6" y="279.7">box laser profiles</text>
<g font-size="6.7">
<text x="28.9" y="24.5">Sections are ERw</text>
<text x="28.9" y="37.4">25x25 1.5mm shs</text>
<text x="28.9" y="50.4">75x25 1.5mm rhs</text>
</g>
<g font-size="5.3">
<text x="41" y="8.9">8</text>
<text x="88.5" y="8.9">7</text>
<text x="138.5" y="8.9">6</text>
<text x="188.5" y="8.9">5</text>
<text x="238.5" y="8.9">4</text>
<text x="288.5" y="8.9">3</text>
<text x="338.5" y="8.9">2</text>
<text x="386" y="8.9">1</text>
<text x="16.2" y="30.7">F</text>
<text x="411.2" y="30.7">F</text>
<text x="16.1" y="74.9">E</text>
<text x="411.1" y="74.9">E</text>
<text x="15.5" y="124.9">D</text>
<text x="410.5" y="124.9">D</text>
<text x="15.4" y="174.9">C</text>
<text x="410.4" y="174.9">C</text>
<text x="16" y="224.9">B</text>
<text x="411" y="224.9">B</text>
<text x="15.5" y="269.2">A</text>
<text x="410.5" y="269.2">A</text>
<text x="41" y="290.9">8</text>
<text x="88.5" y="290.9">7</text>
<text x="138.5" y="290.9">6</text>
<text x="188.5" y="290.9">5</text>
<text x="238.5" y="290.9">4</text>
<text x="288.5" y="290.9">3</text>
<text x="338.5" y="290.9">2</text>
<text x="386" y="290.9">1</text>
</g>
<g font-size="4.7" fill="#808080">
<text x="188.1" y="31.9" transform="rotate(30 188.1 31.9)">150.00</text>
<text x="209.6" y="48.1" transform="rotate(-30 209.6 48.1)">308.06</text>
<text x="217.5" y="55.8" transform="rotate(30 217.5 55.8)">335.00</text>
<text x="166.9" y="62.9" transform="rotate(-30 166.9 62.9)">604.00</text>
<text x="316.2" y="61.7" transform="rotate(30 316.2 61.7)">1579.60</text>
<text x="142.1" y="74.3" transform="rotate(30 142.1 74.3)">25.00</text>
<text x="224.4" y="86.1" transform="rotate(-30 224.4 86.1)">309.00</text>
<text x="199.6" y="108.6" transform="rotate(-30 199.6 108.6)">1176.64</text>
<text x="275.8" y="118" transform="rotate(30 275.8 118)">542.00</text>
<text x="312.8" y="115.8" transform="rotate(-90 312.8 115.8)">75.00</text>
<text x="224.7" y="131.2" transform="rotate(-90 224.7 131.2)">75.00</text>
<text x="302.3" y="137" transform="rotate(-90 302.3 137)">75.00</text>
<text x="324.7" y="136.3" transform="rotate(30 324.7 136.3)">547.00</text>
<text x="373.1" y="135.3" transform="rotate(-90 373.1 135.3)">383.00</text>
<text x="237.3" y="149.3" transform="rotate(30 237.3 149.3)">517.00</text>
<text x="197" y="151.6" transform="rotate(-90 197 151.6)">75.00</text>
<text x="213.9" y="167.1" transform="rotate(30 213.9 167.1)">517.00</text>
<text x="362.4" y="165.3" transform="rotate(-30 362.4 165.3)">25.00</text>
<text x="335.5" y="180.8" transform="rotate(-90 335.5 180.8)">335.00</text>
<text x="166.7" y="191.3" transform="rotate(30 166.7 191.3)">542.00</text>
<text x="209.4" y="197.3" transform="rotate(-90 209.4 197.3)">75.00</text>
<text x="338.6" y="196.8" transform="rotate(-30 338.6 196.8)">25.00</text>
<text x="169.5" y="225.4" transform="rotate(30 169.5 225.4)">547.00</text>
<text x="219.5" y="234.2" transform="rotate(-90 219.5 234.2)">75.00</text>
</g>
<text font-size="3.9" x="400.9" y="275.5">A3</text>
<g font-size="2">
<text x="230.6" y="234.6">UNLESS OTHERWISE SPECIFIED:</text>
<text x="230.6" y="237.1">DIMENSIONS ARE IN MILLIMETERS</text>
<text x="230.6" y="239.6">SURFACE FINISH:</text>
<text x="264.4" y="234.6">FINISH:</text>
<text x="311.3" y="234.5">DEBURR AND</text>
<text x="311.3" y="237">BREAK SHARP</text>
<text x="311.3" y="239.5">EDGES</text>
<text x="342.6" y="236">DO NOT SCALE DRAWING</text>
<text x="383.3" y="236.2">REVISION</text>
<text x="230.6" y="242.1">TOLERANCES:</text>
<text x="232.2" y="244.6">LINEAR:</text>
<text x="232.2" y="247.1">ANGULAR:</text>
<text x="244.3" y="252">NAME</text>
<text x="260" y="251.9">SIGNATURE</text>
<text x="277.2" y="251.9">DATE</text>
<text x="330.1" y="251.9">TITLE:</text>
<text x="230.6" y="256.1">DRAWN</text>
<text x="230.9" y="260.3">CHK'D</text>
<text x="230.4" y="264.4">APPV'D</text>
<text x="231.1" y="268.8">MFG</text>
<text x="231.5" y="273">Q.A</text>
<text x="285.6" y="272.5">MATERIAL:</text>
<text x="330" y="272.5">DWG NO.</text>
<text x="285.6" y="285.5">WEIGHT:</text>
<text x="330.1" y="285.6">SCALE:1:10</text>
<text x="374.5" y="285.6">SHEET 1 OF 3</text>
</g>
</svg>
